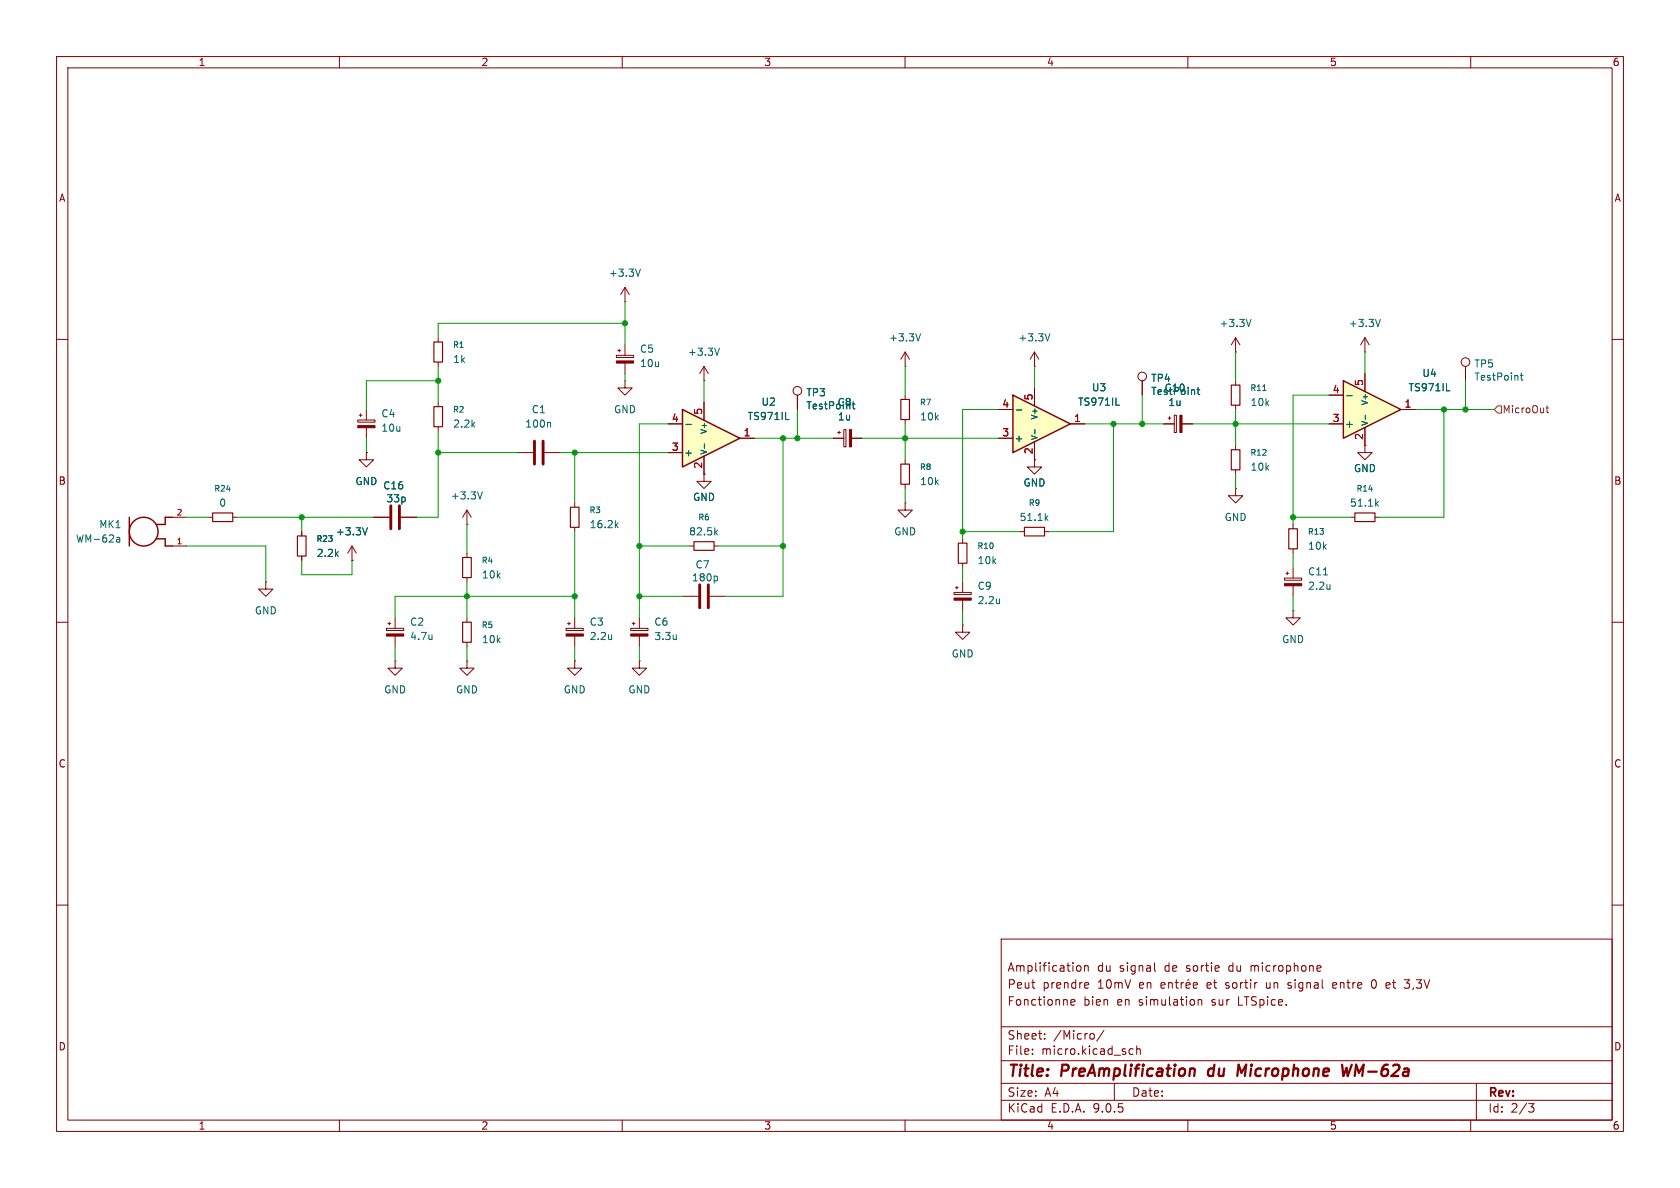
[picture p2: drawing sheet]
<svg xmlns="http://www.w3.org/2000/svg" width="297mm" height="210mm" viewBox="0 0 297 210" stroke-linecap="round" stroke-linejoin="round" font-family="sans-serif">
<g fill="none" stroke="#840000" stroke-width=".18">
<path d="M10 10h277v190h-277zM12 12h273v186h-273zM60 10v2M110 10v2M160 10v2M210 10v2M260 10v2M77.5 59.7v.8M218.4 59.7l-.7 1.3M218.4 59.7l.8 1.3M218.4 59.7v2.5M241.3 59.7l-.8 1.3"/>
<path d="M241.3 59.7l.8 1.3M241.3 59.7v2.5M10 60h2M77.5 64v.8M77.5 71.1v.8M77.5 75.4v.8M218.4 62.2h.1M218.4 78.7v.8M241.3 62.2h.1M285 60h2M30.5 91.4h2.5M30.5 96.5h2.5"/>
<path d="M36.8 91.4h.8M41.1 91.4h.8M82.5 92.7h.1M82.5 90.2v2.5M82.5 97.8v.8M82.5 90.2l-.7 1.2M82.5 90.2l.8 1.2M91.4 80h2.8M96.3 80h2.8M218.4 83.1v.7M238.8 91.4h.7M243.1 91.4h.7"/>
<path d="M10 110h2M82.5 116.8v1.3h1.3l-1.3 1.3-1.2-1.3h1.2M82.5 116.8h.1M82.5 102.1v.8M82.5 109.2v.8M82.5 113.5v.8M285 110h2M10 160h2M177 166h108v32h-108zM189.3 177.2l.7-.1v-.3l-.5-.1-.2 .2 .1 .7h.6M190.4 170.8l.4-.1 .3 .3v.4l-.1 .2-.4 .1-.2-.1M191.7 170.8l.3-.1 .3 .1 .1 .9"/>
<path d="M191.7 170.7v1M192 173.7l.4 .1 .1 .3-.8 .1M192.4 174.6l-.4 .1M204.1 170.2v1.3l.2 .2M205.2 174.2l.8-.1-.1-.3-.4-.1-.3 .2 .1 .7h.6M206.6 173.8l.2-.1 .4 .1v.9M206.6 173.7v1M207.7 173.7h.6M208 173.2v1.3l.3 .2M208.8 173.7v1M209.2 173.7l-.2 .1-.2 .2M209.7 174.2l.7-.1-.1-.3-.4-.1-.2 .2v.7h.6"/>
<path d="M210.2 173.1l-.2 .2M211 174.2l.7-.1-.1-.3-.4-.1-.2 .2v.7h.6M211.8 176.8l.2-.1 .4 .1 .1 .9M211.8 176.7v1M217.2 173.8l-.3-.1-.2 .2v.2l.5 .2v.3h-.5M218 173.8l.4-.1 .3 .3v.4l-.3 .3-.4-.1-.1-.2v-.4zM219.3 173.7v1M219.7 173.7l-.2 .1-.2 .2M220 173.7h.6M220.2 173.2v1.3l.4 .2M221.1 173.2v.1M221.1 173.7v1"/>
<path d="M221.8 173.7v1M222.2 173.7l-.2 .1-.2 .2M223.9 173.7l.1 .9M227.7 174.6l.4 .1M227.9 173.7l-.2 .2 .2 .3M233 170.7l.5 .1v.3l-.7 .1M233.5 171.6l-.5 .1M236.1 173.7h-.3l-.2 .2 .1 .7 .4 .1M236.3 174.1l-.7 .1M243.1 173.3l-.1-.1a.81 .81 0 0 0-.6 .6 .81 .81 0 0 0 .3 .8h.4M245.2 173.7h.3l.2 .2M245.7 174.6l-.5 .1"/>
<path d="M245.7 174.1l-.7 .1M248.2 173.2h1l-.5 .6h.3l.2 .3M249.2 174.4l-.3 .3h-.4M285 160h2M60 198v2M110 198v2M160 198v2M177 194.5h108M177 191.5h108M177 187.5h108M177 181.5h108M182.5 186.3v.1"/>
<path d="M182.5 185.5v.1M184.7 183.6v.1M184.7 182.8v.1M193.2 182.7l.3 .3v.4l-.3 .3M195.2 182.1l-1.3 2M197 191.5v3M199.6 186.1l.3 .3 .4-.1M200.3 185.5l-.4-.1-.3 .3M201 185.5l.2-.1 .3 .1 .1 .9M201 184.9v1.5M210 198v2M260 198v2"/>
<path d="M261 191.5v6.5M270.2 195.1h1l-.5 .6 .4 .1 .1 .5-.3 .3h-.4"/>
</g>
<path d="M210.7 188.9l.5 .1v.2l-.1 1M213.7 189.1l-.2 .7 .4 .4M220.3 188.2l-.8 1.4-.5-1.4-.3 2M237.3 188.2l.2 2 .6-1.4 .2 1.4 .7-2" fill="none" stroke="#840000" stroke-width=".4"/>
<path d="M76.7 60.5h1.5v3.5h-1.5zM76.7 71.9h1.5v3.5h-1.5zM217.7 79.5h1.5v3.6h-1.5zM37.6 90.7h3.5v1.5h-3.5zM81.8 98.6h1.5v3.5h-1.5zM239.5 90.7h3.6v1.5h-3.6zM81.8 110h1.5v3.5h-1.5z" fill="none" stroke="#840000" stroke-width=".2"/>
<path d="M221.2 56.5l-.5 1.2M244 56.5l-.4 1.2M97.2 74.7l.1 .1v.7M20.6 95.6l.2 .2h.4M20.6 95h.5l.1 .8M21.2 95.3h-.4l-.2 .2M85.3 86.9l-.5 1.3M243.3 89l.4 .5M243.7 88.6l-.5 .5" fill="none" stroke="#006464" stroke-width=".18"/>
<path d="M94.5 78v4M96 78v4" fill="none" stroke="#840000" stroke-width=".51"/>
<g fill="none" stroke="#840000" stroke-width=".25">
<path d="M22.9 91.4v5.1M27.6 95.3h1.6v1.2h1.3M30.5 91.4h-1.3v1.3h-1.6"/>
<circle cx="25.4" cy="94" r="2.54"/>
</g>
<path d="M237.5 67.3l10.1 5.1-10.1 5.1z" fill="#ffffc2"/>
<path d="M237.5 67.3l10.1 5.1-10.1 5.1z" fill="none" stroke="#840000" stroke-width=".25"/>
<g fill="none" stroke="#840000" stroke-width=".18">
<path d="M110.5 53.3h.1M110.5 50.8v2.5M110.5 50.8l-.8 1.3M110.5 50.8l.8 1.3M63.2 74.2h3.1v.4h-3.1zM63.5 73.4h.5M63.8 73.2v.5M64.8 72.4v1.8M64.8 75.6v1.9M109 62.8h3v.4h-3zM109.2 62h.5M109.5 61.7v.5"/>
<path d="M110.5 67.3v1.3h1.3l-1.3 1.3-1.3-1.3h1.3M110.5 67.3h.1M110.5 61v1.8M110.5 64.2v1.8M141 69.9v2.5M201.9 67.3v2.6M218.4 67.3v.8M218.4 71.6v.8M234.9 69.9h2.6M234.9 74.9h2.6M241.3 78.7v1.3h1.3l-1.3 1.3-1.3-1.3h1.3M241.3 78.7h.1"/>
<path d="M241.3 66v3.2M241.3 75.6v3.1M247.6 72.4h2.6M259.1 64.8v2.5M53.3 94v.7M53.3 98.3v.8M62.2 99.1h.1M62.2 96.5l-.7 1.3M62.2 96.5l.8 1.3M62.2 96.5v2.6M64.8 80v1.3h1.2l-1.2 1.3-1.3-1.3h1.3M64.8 80h.1"/>
<path d="M66 91.4h2.8M70.9 91.4h2.8M101.6 88.9v.8M101.6 93.2v.8M218.4 86.4v1.2h1.3l-1.3 1.3-1.2-1.3h1.2M218.4 86.4h.1M228.6 92.7v.8M228.6 97v.8M47 102.9v1.2h1.3l-1.3 1.3-1.3-1.3h1.3M47 102.9h.1M68.3 111.1h3.1v.4h-3.1zM68.6 110.2h.5"/>
<path d="M68.8 110v.5M69.8 116.8v1.3h1.3l-1.3 1.3-1.2-1.3h1.2M69.8 116.8h.1M69.8 109.2v1.9M69.8 112.4v1.9M100.1 111.1h3v.4h-3zM100.3 110.2h.5M100.6 110v.5M101.6 116.8v1.3h1.3l-1.3 1.3-1.3-1.3h1.3M101.6 116.8h.1M101.6 109.2v1.9M101.6 112.4v1.9"/>
<path d="M111.5 111.1h3.1v.4h-3.1zM111.8 110.2h.5M112 110v.5M113 116.8v1.3h1.3l-1.3 1.3-1.2-1.3h1.2M113 116.8h.1M113 109.2v1.9M113 112.4v1.9M227.1 102.2h3v.4h-3zM227.3 101.3h.5M227.6 101.1v.5M228.6 108v1.2h1.3l-1.3 1.3-1.3-1.3h1.3M228.6 108h.1"/>
<path d="M228.6 100.3v1.9M228.6 103.6v1.8"/>
<circle cx="141" cy="69.1" r=".76"/>
<circle cx="201.9" cy="66.5" r=".76"/>
<circle cx="259.1" cy="64" r=".76"/>
</g>
<g fill="none" stroke="#006464" stroke-width=".18">
<path d="M113.2 47.6l-.4 1.2M150.7 71.4h.4M150.8 71v1.1l.3 .2M211.6 68.9h.5M211.8 68.5v1.1l.3 .1M223.2 69h.6M238.1 69.9h1M241.4 73.4v.8M255.7 69.1h.6M268.8 66.4h.5M268.9 65.9v1.1l.4 .2M65 93.3l-.5 1.3"/>
<path d="M108.9 92.8l.4 .5M109.3 92.4l-.5 .5M76.4 112.2v.9M76.4 112.9l-.1 .1M108.1 112.2v.9M108.1 112.9v.1M119.6 112.2v.9M119.6 112.9l-.1 .1M234 101.6h.7M235.1 103.3v.9M235.1 104.1h.1"/>
</g>
<g fill="#840000" stroke="#840000" stroke-width=".18">
<path d="M109 63.8h3v.4h-3z"/>
<path d="M227.1 103.2h3v.4h-3z"/>
<path d="M100.1 112.1h3v.3h-3z"/>
<path d="M111.5 112.1h3.1v.3h-3.1z"/>
<path d="M68.3 112.1h3.1v.3h-3.1z"/>
<path d="M63.2 75.2h3.1v.4h-3.1z"/>
</g>
<path d="M217.7 68.1h1.5v3.5h-1.5zM52.6 94.7h1.5v3.6h-1.5zM100.8 89.7h1.6v3.5h-1.6zM227.8 93.5h1.6v3.5h-1.6z" fill="none" stroke="#840000" stroke-width=".2"/>
<path d="M69.1 89.4v4.1M70.6 89.4v4.1" fill="none" stroke="#840000" stroke-width=".51"/>
<path d="M179.1 69.9l10.1 5-10.1 5.1z" fill="#ffffc2"/>
<path d="M179.1 69.9l10.1 5-10.1 5.1z" fill="none" stroke="#840000" stroke-width=".25"/>
<g fill="none" stroke="#840000" stroke-width=".18">
<path d="M124.5 67.3h.1M124.5 64.8l-.8 1.2M124.5 64.8l.7 1.2M124.5 64.8v2.5M147.3 77.5h1.9M148.1 76.5h.5M148.3 76.2v.5M149.2 75.9h.4v3.1h-.4zM150.5 77.5h1.9M160 64.8h.1M160 62.2v2.6M160 69.9v.7"/>
<path d="M160 74.2v.7M160 62.2l-.7 1.3M160 62.2l.8 1.3M176.5 72.4h2.6M176.5 77.5h2.6M182.9 64.8h.1M182.9 62.2v2.6M182.9 68.6v3.2M182.9 78.1v3.2M182.9 62.2l-.8 1.3M182.9 62.2l.7 1.3M189.2 74.9h2.6"/>
<path d="M205.7 74.9h1.9M206.5 73.9h.5M206.8 73.7v.5M207.6 73.4h.4v3.1h-.4zM209 74.9h1.8M121.9 96.5h.8M124.5 83.8v1.3h1.2l-1.2 1.3-1.3-1.3h1.3M124.5 83.8h.1M126.2 96.5h.8M160 88.9v1.3h1.3l-1.3 1.2-1.3-1.2h1.3M160 88.9h.1M160 81.3v.7"/>
<path d="M160 85.6v.8M170.2 95.3v.7M170.2 99.6v.7M180.3 94h.8M182.9 81.3v1.3h1.2l-1.2 1.2-1.3-1.2h1.3M182.9 81.3h.1M184.7 94h.7M120.6 105.4h2.8M125.5 105.4h2.8M168.7 104.7h3v.4h-3zM168.9 103.9h.5M169.2 103.6v.5"/>
<path d="M170.2 110.5v1.3h1.2l-1.2 1.2-1.3-1.2h1.3M170.2 110.5h.1M170.2 102.9v1.8M170.2 106.1v1.9"/>
</g>
<g fill="none" stroke="#006464" stroke-width=".18">
<path d="M162.7 59l-.4 1.3M185.6 59l-.4 1.3M127.2 61.5l-.4 1.3M179.7 72.5h.9M183 75.9v.8M197.3 71.6h.6M126.5 94.1l.3 .5M126.8 93.7l-.4 .5M184.9 91.5l.4 .5M185.3 91.2l-.5 .5M126.6 101.8l.3 .3v.3l-.3 .3M176.7 105.9v.8"/>
<path d="M176.7 106.6l-.1 .1"/>
</g>
<g fill="#840000" stroke="#840000" stroke-width=".18">
<path d="M208.6 73.4h.4v3.1h-.4z"/>
<path d="M168.7 105.7h3v.4h-3z"/>
<path d="M150.2 75.9h.3v3.1h-.3z"/>
</g>
<path d="M159.3 70.6h1.5v3.6h-1.5zM122.7 95.8h3.5v1.5h-3.5zM159.3 82h1.5v3.6h-1.5zM169.4 96h1.5v3.6h-1.5zM181.1 93.2h3.6v1.5h-3.6z" fill="none" stroke="#840000" stroke-width=".2"/>
<path d="M123.7 103.4v4M125.2 103.4v4" fill="none" stroke="#840000" stroke-width=".51"/>
<path d="M120.6 72.4l10.2 5.1-10.2 5.1z" fill="#ffffc2"/>
<path d="M120.6 72.4l10.2 5.1-10.2 5.1z" fill="none" stroke="#840000" stroke-width=".25"/>
<g fill="none" stroke="#840000" stroke-width=".18">
<path d="M118.1 74.9h2.5M124.5 71.1v3.2M130.8 77.5h2.5M141 69.9v2.5M147.3 77.5h1.9M150.5 77.5h1.9M176.5 77.5h2.6M176.5 72.4h2.6M182.9 68.6v3.2M182.9 78.1v3.2M189.2 74.9h2.6M201.9 67.3v2.6"/>
<path d="M205.7 74.9h1.9M209 74.9h1.8M234.9 74.9h2.6M234.9 69.9h2.6M241.3 78.7h.1M241.3 66v3.2M241.3 75.6v3.1M247.6 72.4h2.6M53.3 94v.7M53.3 98.3v.8M62.2 99.1h.1M64.8 80h.1"/>
<path d="M66 91.4h2.8M70.9 91.4h2.8M118.1 80h2.5M124.5 83.8h.1M124.5 80.6v3.2M182.9 81.3h.1"/>
</g>
<g fill="none" stroke="#006464" stroke-width=".18">
<path d="M121.3 75h.9M124.5 78.5v.7M138.9 74.2h.6M150.7 71.4h.4M150.8 71v1.1l.3 .2M179.7 72.5h.9M183 75.9v.8M197.3 71.6h.6M211.6 68.9h.5M211.8 68.5v1.1l.3 .1M238.1 69.9h1M241.4 73.4v.8"/>
<path d="M255.7 69.1h.6M65 93.3l-.5 1.3"/>
</g>
<path d="M264.8 71.8h.6v1.2h-.6l-.6-.6zM273.3 72.1h.5M273.5 71.7v1.1l.3 .2" fill="none" stroke="#725600" stroke-width=".18"/>
<g fill="none" stroke="#009600" stroke-width=".18">
<path d="M110.5 53.3v7.7M110.5 57.2h-33v2.5M64.8 77.5v2.5M77.5 64.8v6.3M77.5 76.2v15.2h-3.8M77.5 67.3h-12.7v5.1M110.5 66v1.3M118.1 74.9h-5.1v34.3M124.5 67.3v3.8M133.3 77.5h14M138.4 77.5v27.9h-10.1M141 72.4v5.1"/>
<path d="M152.4 77.5h24.1M160 64.8v5.1M160 74.9v6.4M176.5 72.4h-6.3v22.9M182.9 64.8v3.8M191.8 74.9h13.9M196.8 74.9v19.1h-11.4M201.9 69.9v5M210.8 74.9h24.1M218.4 62.2v5.1M218.4 72.4v6.3M234.9 69.9h-6.3v22.8"/>
<path d="M241.3 62.2v3.8M250.2 72.4h14M255.3 72.4v19h-11.5M259.1 67.3v5.1M33 91.4h3.8M33 96.5h14v6.4M41.9 91.4h24.1M53.3 91.4v2.6M53.3 99.1v2.5h8.9v-2.5M77.5 80h13.9M82.5 92.7v5.1M99.1 80h19"/>
<path d="M101.6 80v8.9M101.6 94v15.2M113 96.5h8.9M127 96.5h11.4M160 86.4v2.5M170.2 94h10.1M218.4 83.8v2.6M228.6 91.4h10.2M228.6 97.8v2.5M69.8 114.3v2.5M82.5 102.9v6.3M82.5 114.3v2.5"/>
<path d="M101.6 114.3v2.5M101.6 105.4h-31.8v3.8M113 114.3v2.5M113 105.4h7.6M170.2 100.3v2.6M170.2 108v2.5M228.6 105.4v2.6"/>
</g>
<g fill="#009600" stroke="#009600" stroke-width=".18">
<circle cx="228.6" cy="91.4" r=".46"/>
<circle cx="218.4" cy="74.9" r=".46"/>
<circle cx="255.3" cy="72.4" r=".46"/>
<circle cx="259.1" cy="72.4" r=".46"/>
<circle cx="101.6" cy="80" r=".46"/>
<circle cx="110.5" cy="57.2" r=".46"/>
<circle cx="113" cy="105.4" r=".46"/>
<circle cx="113" cy="96.5" r=".46"/>
<circle cx="101.6" cy="105.4" r=".46"/>
<circle cx="77.5" cy="67.3" r=".46"/>
<circle cx="53.3" cy="91.4" r=".46"/>
<circle cx="82.5" cy="105.4" r=".46"/>
<circle cx="77.5" cy="80" r=".46"/>
<circle cx="201.9" cy="74.9" r=".46"/>
<circle cx="196.8" cy="74.9" r=".46"/>
<circle cx="170.2" cy="94" r=".46"/>
<circle cx="160" cy="77.5" r=".46"/>
<circle cx="138.4" cy="96.5" r=".46"/>
<circle cx="138.4" cy="77.5" r=".46"/>
<circle cx="141" cy="77.5" r=".46"/>
</g>
<g font-size="2.8" fill="#840000">
<text x="178" y="190.9">Title:</text>
<text x="187.7" y="190.9">PreAmplification</text>
<text x="214.5" y="190.9">du</text>
<text x="220.4" y="190.9">Microphone</text>
<text x="239.7" y="190.9">WM-62a</text>
</g>
<g font-size="2.1" fill="#840000">
<text x="178" y="172">Amplification</text>
<text x="193.9" y="172">du</text>
<text x="198" y="172">signal</text>
<text x="206" y="172">de</text>
<text x="210" y="172">sortie</text>
<text x="217.6" y="172">du</text>
<text x="221.7" y="172">microphone</text>
<text x="178" y="178">Fonctionne</text>
<text x="178" y="175">Peut</text>
<text x="184.3" y="175">prendre</text>
<text x="191.5" y="178">bien</text>
<text x="194.1" y="175">10mV</text>
<text x="197.5" y="178">en</text>
<text x="201.5" y="178">simulation</text>
<text x="201.5" y="175">en</text>
<text x="213.8" y="175">et</text>
<text x="214.5" y="178">sur</text>
<text x="219.3" y="178">LTSpice.</text>
<text x="224.5" y="175">un</text>
<text x="228.5" y="175">signal</text>
<text x="236.6" y="175">entre</text>
<text x="243.6" y="175">0</text>
<text x="246.4" y="175">et</text>
<text x="249.8" y="175">3,3V</text>
<text x="178" y="184">Sheet:</text>
<text x="186.2" y="184">/Micro/</text>
<text x="178" y="186.7">File:</text>
<text x="184.1" y="186.7">micro.kicad_sch</text>
<text x="178" y="196.9">KiCad</text>
<text x="178" y="194.1">Size:</text>
<text x="184.7" y="194.1">A4</text>
<text x="185.7" y="196.9">E.D.A.</text>
<text x="193.3" y="196.9">9.0.5</text>
<text x="200" y="194.1">Date:</text>
<text x="263" y="194.3">Rev:</text>
<text x="263" y="196.9">Id:</text>
<text x="267.1" y="196.9">2/3</text>
</g>
<g font-size="1.8" fill="#840000">
<text x="35" y="11.9">1</text>
<text x="85" y="11.9">2</text>
<text x="135" y="11.9">3</text>
<text x="185" y="11.9">4</text>
<text x="235" y="11.9">5</text>
<text x="285" y="11.9">6</text>
<text x="10.3" y="35.9">A</text>
<text x="285.3" y="35.9">A</text>
<text x="10.3" y="85.9">B</text>
<text x="285.3" y="85.9">B</text>
<text x="10.3" y="135.9">C</text>
<text x="285.3" y="135.9">C</text>
<text x="10.3" y="185.9">D</text>
<text x="285.3" y="185.9">D</text>
<text x="35" y="199.9">1</text>
<text x="85" y="199.9">2</text>
<text x="135" y="199.9">3</text>
<text x="185" y="199.9">4</text>
<text x="235" y="199.9">5</text>
<text x="285" y="199.9">6</text>
</g>
<g font-size="1.8" fill="#006464">
<text x="107.5" y="49.1">+3.3V</text>
<text x="215.5" y="58">+3.3V</text>
<text x="238.4" y="58">+3.3V</text>
<text x="80" y="64.4">1k</text>
<text x="113" y="62.5">C5</text>
<text x="113" y="65.1">10u</text>
<text x="121.5" y="63.1">+3.3V</text>
<text x="157.1" y="60.6">+3.3V</text>
<text x="179.9" y="60.6">+3.3V</text>
<text x="260.6" y="65.2">TP5</text>
<text x="134.5" y="71.9">U2</text>
<text x="142.5" y="70.3">TP3</text>
<text x="148" y="72">C8</text>
<text x="190.5" y="71.9">TS971IL</text>
<text x="192.9" y="69.4">U3</text>
<text x="203.4" y="67.7">TP4</text>
<text x="203.4" y="70">TestPoint</text>
<text x="205.8" y="69.4">C10</text>
<text x="206.5" y="72">1u</text>
<text x="221" y="72">10k</text>
<text x="248.9" y="69.4">TS971IL</text>
<text x="251.4" y="66.8">U4</text>
<text x="260.6" y="67.5">TestPoint</text>
<text x="67.3" y="74">C4</text>
<text x="67.3" y="76.5">10u</text>
<text x="80" y="75.8">2.2k</text>
<text x="92.8" y="75.8">100n</text>
<text x="93.9" y="73.3">C1</text>
<text x="108.5" y="73.3">GND</text>
<text x="132.1" y="74.5">TS971IL</text>
<text x="142.5" y="72.6">TestPoint</text>
<text x="148" y="74.5">1u</text>
<text x="162.6" y="74.5">10k</text>
<text x="237.7" y="75.8">+</text>
<text x="120.8" y="80.9">+</text>
<text x="179.3" y="78.3">+</text>
<text x="221" y="83.4">10k</text>
<text x="239.3" y="83.7">GND</text>
<text x="38.7" y="89.8">0</text>
<text x="62.7" y="86">GND</text>
<text x="67.6" y="86.7">C16</text>
<text x="68.2" y="89">33p</text>
<text x="79.6" y="88.5">+3.3V</text>
<text x="122.4" y="88.7">GND</text>
<text x="162.6" y="86">10k</text>
<text x="180.8" y="86.2">GND</text>
<text x="238.6" y="89.8">51.1k</text>
<text x="17.4" y="93.6">MK1</text>
<text x="59.3" y="94.8">+3.3V</text>
<text x="104.1" y="93.6">16.2k</text>
<text x="121.7" y="94.8">82.5k</text>
<text x="158" y="94.8">GND</text>
<text x="180.1" y="92.3">51.1k</text>
<text x="216.4" y="92.3">GND</text>
<text x="13.3" y="96.1">WM-62a</text>
<text x="55.9" y="98.7">2.2k</text>
<text x="122.9" y="100.7">C7</text>
<text x="172.7" y="99.9">10k</text>
<text x="231.1" y="97.4">10k</text>
<text x="231.1" y="101.9">C11</text>
<text x="85.1" y="102.5">10k</text>
<text x="122.2" y="103">180p</text>
<text x="172.7" y="104.5">C9</text>
<text x="172.7" y="107">2.2u</text>
<text x="231.1" y="104.5">2.2u</text>
<text x="45" y="108.8">GND</text>
<text x="72.4" y="110.8">C2</text>
<text x="72.4" y="113.3">4.7u</text>
<text x="85.1" y="113.9">10k</text>
<text x="104.1" y="110.8">C3</text>
<text x="104.1" y="113.3">2.2u</text>
<text x="115.6" y="110.8">C6</text>
<text x="115.6" y="113.3">3.3u</text>
<text x="226.6" y="113.9">GND</text>
<text x="168.1" y="116.4">GND</text>
<text x="67.8" y="122.8">GND</text>
<text x="80.5" y="122.8">GND</text>
<text x="99.6" y="122.8">GND</text>
<text x="111" y="122.8">GND</text>
</g>
<g font-size="1.8" fill="#a90000">
<text x="182.6" y="70.9" transform="rotate(-90 182.6 70.9)">5</text>
<text x="235.5" y="69.6">4</text>
<text x="241" y="68.3" transform="rotate(-90 241 68.3)">5</text>
<text x="118.7" y="74.7">4</text>
<text x="124.2" y="73.4" transform="rotate(-90 124.2 73.4)">5</text>
<text x="131.4" y="77.2">1</text>
<text x="177.1" y="72.1">4</text>
<text x="177.1" y="77.2">3</text>
<text x="189.8" y="74.7">1</text>
<text x="235.5" y="74.7">3</text>
<text x="241" y="77.9" transform="rotate(-90 241 77.9)">2</text>
<text x="248.2" y="72.1">1</text>
<text x="118.7" y="79.8">3</text>
<text x="124.2" y="82.9" transform="rotate(-90 124.2 82.9)">2</text>
<text x="182.6" y="80.4" transform="rotate(-90 182.6 80.4)">2</text>
</g>
<text font-size="1.8" fill="#725600" x="265.5" y="73.3">MicroOut</text>
<g font-size="1.4" fill="#006464">
<text x="80" y="61.7">R1</text>
<text x="162.5" y="71.9">R7</text>
<text x="220.9" y="69.3">R11</text>
<text x="242" y="71.8" transform="rotate(-90 242 71.8)">V+</text>
<text x="80" y="73.1">R2</text>
<text x="125.2" y="76.9" transform="rotate(-90 125.2 76.9)">V+</text>
<text x="183.6" y="77.9" transform="rotate(-90 183.6 77.9)">V-</text>
<text x="183.6" y="74.3" transform="rotate(-90 183.6 74.3)">V+</text>
<text x="242" y="75.4" transform="rotate(-90 242 75.4)">V-</text>
<text x="125.2" y="80.4" transform="rotate(-90 125.2 80.4)">V-</text>
<text x="162.5" y="83.3">R8</text>
<text x="220.9" y="80.7">R12</text>
<text x="37.8" y="87.1">R24</text>
<text x="181.8" y="89.6">R9</text>
<text x="239.7" y="87.1">R14</text>
<text x="55.8" y="96">R23</text>
<text x="104.1" y="90.9">R3</text>
<text x="123.3" y="92.2">R6</text>
<text x="231.1" y="94.7">R13</text>
<text x="85.1" y="99.8">R4</text>
<text x="172.7" y="97.3">R10</text>
<text x="85.1" y="111.2">R5</text>
</g>
<g font-size="1.4" fill="#a90000">
<text x="31.1" y="91.2">2</text>
<text x="31.1" y="96.3">1</text>
</g>
</svg>
